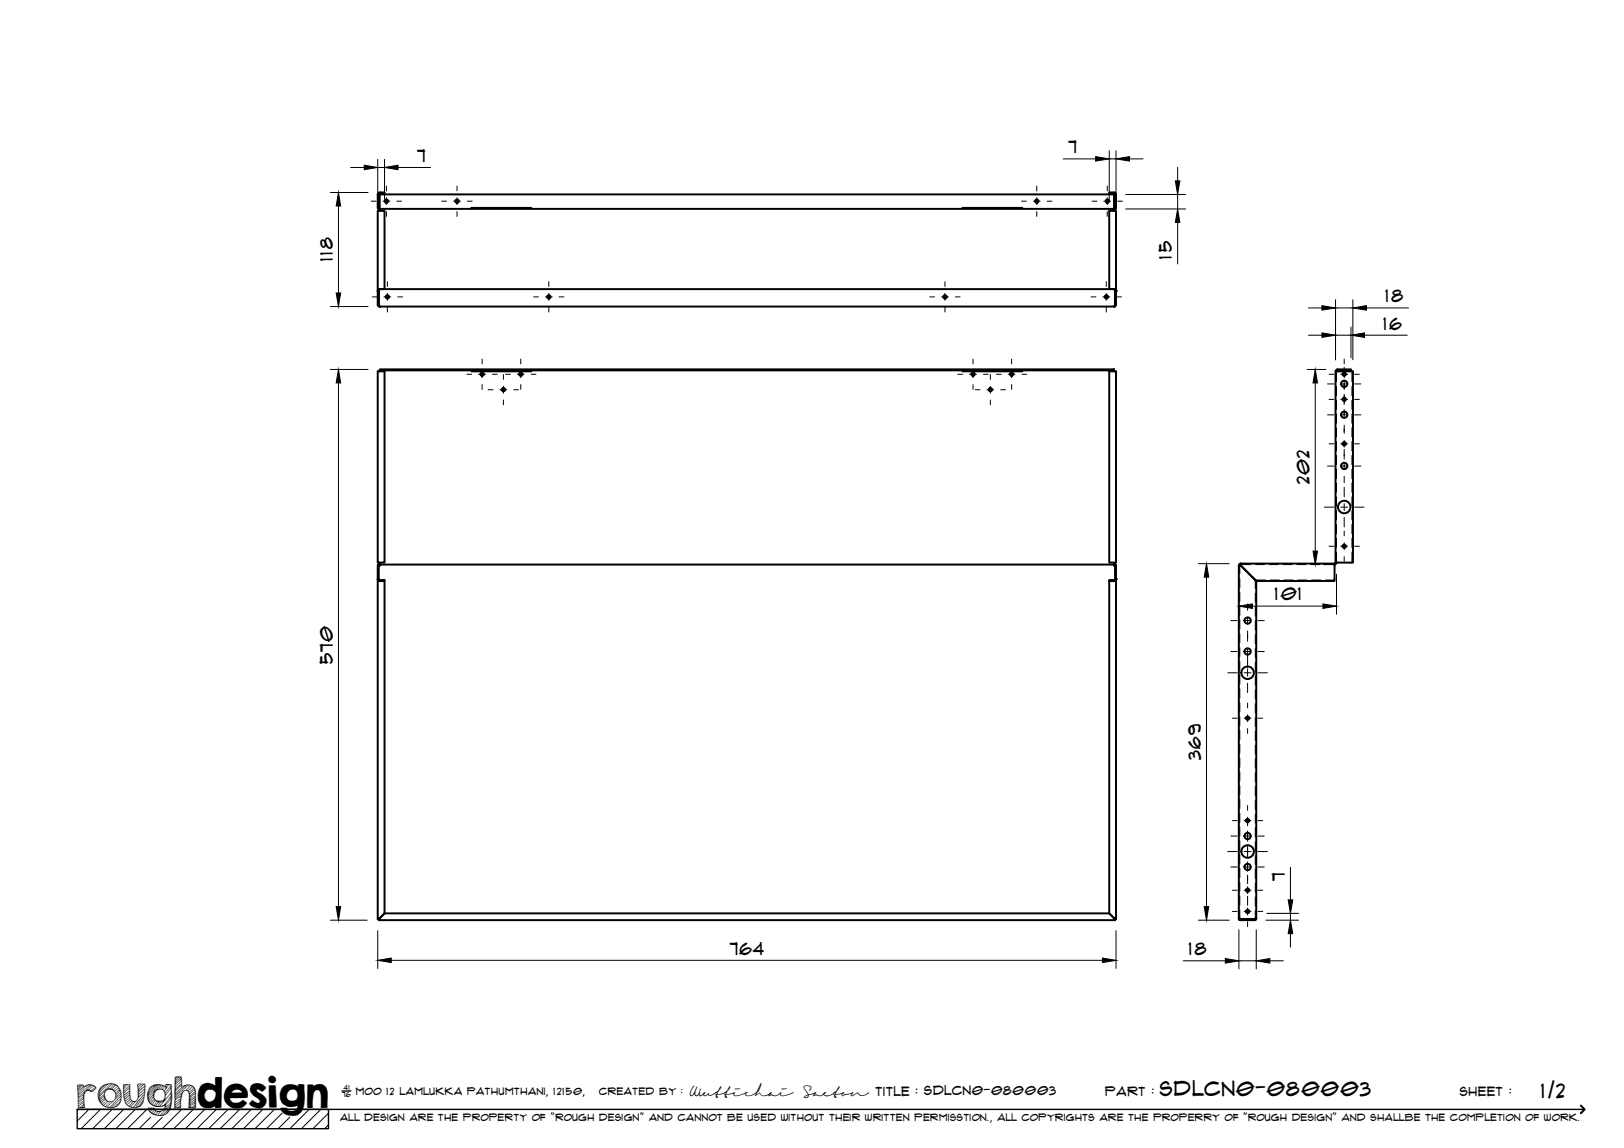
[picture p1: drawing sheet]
<svg xmlns="http://www.w3.org/2000/svg" width="420mm" height="297mm" viewBox="0 0 420 297" stroke-linecap="round" stroke-linejoin="round" font-family="sans-serif">
<!-- layer: Visible -->
<g fill="none" stroke="#000" stroke-width=".51">
<path d="M97.7 53.8l.1-3.8 .4-.2h1.3v.2h-1.3l-.2 .3v3.5M97.7 53.8l.1 .2 .4 .3M98 53.8l.2 .2M98.2 54v-3.7h190v3.7M98.2 54.6h-.5v20.7M98.2 54.6h1.3v20.2h-1.4M98.2 54v.6M98.2 54h190M122 54v-.2h15.5v.2M249 54v-.2h15.5v.2M288.2 54v.6M288.5 53.8v-3.5l-.3-.3h-1.2v-.2h1.2l.5 .2v3.8"/>
<path d="M288.5 53.8l-.3 .2M288.7 53.8l-.2 .4-.3 .1M97.7 75.3v3.6l.5 .4M98 78.8h.1M98 75.3v3.5M98 78.8v.1M98 75.3l.2-.5h190l.3 .5M98 78.8l.2 .5h190l.3-.5M98 75.2v.1M98.2 79.3h.1M98.2 74.8l-.4 .2-.1 .3M98.3 74.8l-.4 .1-.2 .4"/>
<path d="M288.2 74.8h.1M288.2 79.3h.1M288.2 74.8l.4 .2 .1 .3M288.2 74.8h-1.2v-20.2h1.7v20.7M288.2 74.8l.3 .1 .2 .4M288.5 75.2v.1M288.5 78.8h.1M288.5 75.3v3.5M288.5 78.8v.1M288.7 75.3v3.6l-.5 .4M98.2 95.8v.3h-.5v49.5h1.8v-49.5h-1.3M98.2 95.6h190v.2h-190z"/>
<path d="M122 95.8v.3h15.5v-.3M249 95.8v.3h15.5v-.3M287 96.1h1.7v49.5h-1.7zM288.2 95.8v.3M345.5 96.1h4.5v49.5h-4.5zM345.5 96.1l.1-.3 .4-.2h3.5v.2h-3.5l-.2 .3M97.7 149.8v88l.5-.2 1.3-1.3v-85.9l-1.4-.1M97.7 149.8l.1 .3 .4 .2M98 146.3v3.5l.2 .3h1.3v.2h-1.3M98 146.3h.2l-.2 .1M98 146.3l.2-.2v.2M98.2 145.6v.5h190l.3 .2"/>
<path d="M98.2 145.8l-.5 .5v3.5M288.2 145.6v.7M288.2 145.8l.5 .3v.2v3.5M288.3 150.3l-1.3 .1v85.9l1.5 1.5h.2M288.5 146.3v3.5l-.3 .3h-1.2v.2h1.2M288.5 146.3h-.3l.3 .1M288.7 149.8v88l-.5-.2M288.7 149.8l-.2 .4-.3 .1M288.7 149.8l-.2 .5h-.3M320.5 146.3l.5 .1M320.5 146.3l.5-.5v.5v-.5h24.3v4.5h-20.3l-4-4M321 146.4l4 4v87.2l-.5 .2"/>
<path d="M321 146.4l-.5-.1v91.3l.5 .2M321 146.1l-.2 .2M345.5 145.6l-.2 .2M345.8 145.6l-.3 .4-.2 .1M98.2 237.6l-.5 .2M98.2 237.6h.1M98.3 237.6l-.3 .5h190.5l-.3-.5-1.2-1.3h-187.5l-1.5 1.5v.3M288.2 237.6l.3 .5M288.2 237.6h.1M320.5 237.6l.4 .5h3.7l.4-.5M320.5 237.6h.1M320.9 237.8h.1"/>
<path d="M321 237.8h3.5M324.6 237.8h-.1M325 237.6h.1"/>
<circle cx="100" cy="52" r=".43"/>
<circle cx="118.2" cy="52" r=".43"/>
<circle cx="268.2" cy="52" r=".43"/>
<circle cx="286.5" cy="52" r=".43"/>
<circle cx="100.2" cy="76.8" r=".43"/>
<circle cx="142" cy="76.8" r=".43"/>
<circle cx="244.5" cy="76.8" r=".43"/>
<circle cx="286.2" cy="76.8" r=".43"/>
<circle cx="124.7" cy="96.8" r=".43"/>
<circle cx="134.7" cy="96.8" r=".43"/>
<circle cx="251.7" cy="96.8" r=".43"/>
<circle cx="261.7" cy="96.8" r=".43"/>
<circle cx="347.8" cy="96.8" r=".43"/>
<circle cx="347.8" cy="99.3" r=".81"/>
<circle cx="130.2" cy="100.8" r=".43"/>
<circle cx="256.2" cy="100.8" r=".43"/>
<circle cx="347.8" cy="114.8" r=".43"/>
<circle cx="347.8" cy="103.3" r=".43"/>
<circle cx="347.8" cy="107.3" r=".81"/>
<circle cx="347.8" cy="120.6" r=".81"/>
<circle cx="347.8" cy="131.2" r="1.62"/>
<circle cx="347.8" cy="141.3" r=".43"/>
<circle cx="322.8" cy="168.6" r=".81"/>
<circle cx="322.8" cy="160.6" r=".81"/>
<circle cx="322.8" cy="174.1" r="1.62"/>
<circle cx="322.8" cy="185.8" r=".43"/>
<circle cx="322.8" cy="212.3" r=".43"/>
<circle cx="322.8" cy="216.3" r=".81"/>
<circle cx="322.8" cy="235.8" r=".43"/>
<circle cx="322.8" cy="230.3" r=".43"/>
<circle cx="322.8" cy="224.3" r=".81"/>
<circle cx="322.8" cy="220.3" r="1.62"/>
</g>
<g fill="#000">
<circle cx="97.7" cy="75.3" r=".25"/>
<circle cx="98.2" cy="74.8" r=".25"/>
<circle cx="98.2" cy="79.3" r=".25"/>
<circle cx="288.2" cy="79.3" r=".25"/>
<circle cx="288.7" cy="75.3" r=".25"/>
<circle cx="97.7" cy="149.8" r=".25"/>
<circle cx="288.7" cy="149.8" r=".25"/>
<circle cx="320.5" cy="237.6" r=".25"/>
</g>
<!-- layer: Hidden -->
<g fill="none" stroke="#000" stroke-width=".26">
<path d="M345.5 97.2h.3M345.5 96.4h.3M345.8 96.1v2.7M345.8 100v2.4M346 95.6v.2M347.3 95.6v.2M348.2 95.6v.2M349.8 96.1v2.7M349.8 100v2.4M345.5 101.2h.3M345.5 100.4h.3M345.8 103.6v2.3"/>
<path d="M345.8 107.1v2.4M345.8 110.7v2.4M345.8 114.3v2.4M345.8 117.8v2.4M349.8 103.6v2.3M349.8 107.1v2.4M349.8 110.7v2.4M349.8 114.3v2.4M349.8 117.8v2.4M345.8 121.4v2.4M345.8 125v2.4M345.8 128.6v2.3"/>
<path d="M345.8 132.1v2.4M345.8 135.7v2.4M345.8 139.3v2.4M349.8 121.4v2.4M349.8 125v2.4M349.8 128.6v2.3M349.8 132.1v2.4M349.8 135.7v2.4M349.8 139.3v2.4M320.8 146.3v2.2M320.8 149.7v2.4M320.8 153.3v2.3"/>
<path d="M320.8 156.8v2.4M321 146.1h2.6M324.5 149.8l.3 .6h.2M324.5 149.8l.5 .3v.2M324.8 150.4v1.9M324.8 153.5v2.4M324.8 157v2.4M324.8 146.1h2.4M325 150.1h2.4M328.4 146.1h2.4M328.6 150.1h2.4M332 146.1h2.3"/>
<path d="M332.2 150.1h2.4M335.5 146.1h2.4M335.7 150.1h2.4M339.1 146.1h2.4M339.3 150.1h2.4M342.7 146.1h2.6M342.9 150.1h2.4M345.8 142.9v2.7M349.8 142.9v2.7M320.8 160.4v2.4M320.8 164v2.4M320.8 167.5v2.4"/>
<path d="M320.8 171.1v2.4M320.8 174.7v2.4M320.8 178.3v2.3M324.8 160.6v2.4M324.8 164.2v2.4M324.8 167.8v2.3M324.8 171.3v2.4M324.8 174.9v2.4M324.8 178.5v2.4M320.8 181.8v2.4M320.8 185.4v2.4M320.8 189v2.4"/>
<path d="M320.8 192.5v2.4M320.8 196.1v2.4M320.8 199.7v2.4M324.8 182.1v2.3M324.8 185.6v2.4M324.8 189.2v2.4M324.8 192.8v2.3M324.8 196.3v2.4M324.8 199.9v2.4M320.8 203.3v2.3M320.8 206.8v2.4M320.8 210.4v2.4"/>
<path d="M320.8 214v2.4M320.8 217.6v2.3M324.8 203.5v2.4M324.8 207.1v2.3M324.8 210.6v2.4M324.8 214.2v2.4M324.8 217.8v2.4M320.8 221.1v2.4M320.8 224.7v2.4M320.8 228.3v2.3M320.8 231.8v2.4M320.8 235.4v2.2"/>
<path d="M320.9 237.8l-.4-.2 .5 .2M322.6 237.8v.3M323.4 237.8v.3M324.8 237.6h.2l-.5 .2M324.8 237.6l-.2 .2M324.8 221.3v2.4M324.8 224.9v2.4M324.8 228.5v2.4M324.8 232.1v2.3M324.8 235.6v2M324.8 236.3h.2"/>
</g>
<!-- layer: TitleBlock -->
<path d="M20 287h65v5h-65zM20 287h390M88.5 282.3h2.3" fill="none" stroke="#000" stroke-width=".36"/>
<path d="M409 286.1l1 .9-1 1" fill="none" stroke="#000" stroke-width=".51"/>
<g fill="none" stroke="#000" stroke-width=".26">
<path d="M23 287l-3 3.1M26 287l-5 5M29 287l-5 5M32 287l-5 5M35 287l-5 5M38 287l-5 5M39 289.1l-3 2.9M42 289.1l-3 2.9M47 287l-5 5M50 287l-5 5M53 287l-5 5M56 287l-5 5"/>
<path d="M59 287l-5 5M62 287l-5 5M65 287l-5 5M68 287l-5 5M71 287l-5 5M73 288l-4 4M75 289.1l-3 2.9M80 287l-5 5M83 287l-5 5M85 288l-4 4M85 291l-1 1"/>
</g>
<!-- layer: Smart Centers -->
<g fill="none" stroke="#000" stroke-width=".26">
<path d="M96.1 52.1h1.2M99.1 52.1h1.8M100 48.1v1.3M100 51.2v1.7M100 54.7v1.3M102.7 52.1h1.2M114.3 52.1h1.2M117.3 52.1h1.8M118.2 48.1v1.3M118.2 51.2v1.7M118.2 54.7v1.3M120.9 52.1h1.3"/>
<path d="M264.3 52.1h1.2M267.3 52.1h1.8M268.2 48.1v1.3M268.2 51.2v1.7M268.2 54.7v1.3M270.9 52.1h1.2M282.6 52.1h1.2M285.6 52.1h1.8M286.5 48.1v1.3M286.5 51.2v1.7M286.5 54.7v1.3M289.2 52.1h1.2"/>
<path d="M96.3 76.8h1.3M99.3 76.8h1.8M100.2 72.9v1.2M100.2 75.9v1.8M100.2 79.5v1.2M102.9 76.8h1.3M138 76.8h1.3M141.1 76.8h1.8M142 72.9v1.2M142 75.9v1.8M142 79.5v1.2M144.7 76.8h1.2"/>
<path d="M240.6 76.8h1.2M243.6 76.8h1.8M244.5 72.9v1.2M244.5 75.9v1.8M244.5 79.5v1.2M247.2 76.8h1.2M282.3 76.8h1.2M285.3 76.8h1.8M286.2 72.9v1.2M286.2 75.9v1.8M286.2 79.5v1.2M288.9 76.8h1.3"/>
<path d="M120.8 96.8h1.2M123.8 96.8h1.8M124.7 92.9v1.3M124.7 95.9v1.8M124.7 99.5v1.3M127.4 96.8h1.3M130.2 96.9v1.3M130.2 99.9v1.8M130.8 96.8h1.3M133.8 96.8h1.8M134.7 92.9v1.3M134.7 95.9v1.8"/>
<path d="M134.7 99.5v1.3M137.4 96.8h1.3M247.8 96.8h1.2M250.8 96.8h1.8M251.7 92.9v1.3M251.7 95.9v1.8M251.7 99.5v1.3M254.4 96.8h1.3M256.2 96.9v1.3M256.2 99.9v1.8M257.8 96.8h1.2M260.8 96.8h1.8"/>
<path d="M261.7 92.9v1.3M261.7 95.9v1.8M261.7 99.5v1.3M264.4 96.8h1.2M343.5 99.3h1.6M343.9 96.8h1.2M346.9 96.8h1.8M346.9 99.3h1.8M347.8 92.9v1.3M347.8 95v2.7M347.8 98.5v2.3M350.5 96.8h1.2"/>
<path d="M350.5 99.3h1.6M126.3 100.8h1.3M129.3 100.8h1.8M130.2 103.5v1.3M132.9 100.8h1.3M252.3 100.8h1.3M255.3 100.8h1.8M256.2 103.5v1.3M258.9 100.8h1.3M343.5 107.3h1.6M343.9 114.8h1.2M343.9 103.3h1.2"/>
<path d="M346.9 107.3h1.8M346.9 114.8h1.8M346.9 103.3h1.8M347.8 102v2.7M347.8 106v2.2M347.8 110v2.1M347.8 113.9v1.8M347.8 116.3v2.5M347.8 119.7v1.8M350.5 107.3h1.6M350.5 114.8h1.2M350.5 103.3h1.2"/>
<path d="M342.6 131.2h2.5M343.5 120.6h1.6M346.9 131.2h1.8M346.9 120.6h1.8M347.8 123.3v1.6M347.8 126.1v2.4M347.8 130.3v1.8M347.8 133.9v2.4M347.8 137.4v1.2M350.5 131.2h2.4M350.5 120.6h1.6M322.8 156.3v1.6"/>
<path d="M322.8 159.7v1.8M343.9 141.3h1.2M346.9 141.3h1.8M347.8 140.4v1.8M347.8 144v1.3M350.5 141.3h1.2M317.6 174.1h2.5M318.5 168.6h1.6M318.5 160.6h1.6M321.9 174.1h1.8M321.9 168.6h1.8M321.9 160.6h1.8"/>
<path d="M322.8 163.3v2.6M322.8 167.7v5.2M322.8 173.2v1.8M322.8 176.8v2.4M325.5 174.1h2.4M325.5 168.6h1.6M325.5 160.6h1.6M318.9 185.8h1.2M321.9 185.8h1.8M322.8 181.9v1.3M322.8 184.9v1.8M322.8 188.5v1.3"/>
<path d="M325.5 185.8h1.2M318.5 216.3h1.6M318.9 212.3h1.2M321.9 216.3h1.8M321.9 212.3h1.8M322.8 208.4v1.3M322.8 211.4v2.3M322.8 215v2.7M322.8 219v2.7M325.5 216.3h1.6M325.5 212.3h1.2M317.6 220.3h2.5"/>
<path d="M318.5 224.3h1.6M318.9 235.8h1.2M318.9 230.3h1.2M321.9 220.3h1.8M321.9 235.8h1.8M321.9 224.3h1.8M321.9 230.3h1.8M322.8 223v2.5M322.8 226.4v2.2M322.8 229.4v1.8M322.8 231.9v2.4M322.8 234.9v1.8"/>
<path d="M322.8 238.5v1.3M325.5 220.3h2.4M325.5 235.8h1.2M325.5 224.3h1.6M325.5 230.3h1.2"/>
</g>
<!-- layer: FD_Dimensions -->
<g fill="none" stroke="#000" stroke-width=".26">
<path d="M287 39v12.6M288.7 39v12.6M85.5 49.8h9.7M87.6 53.3v22.5M90.7 43.3h3.5M97.7 41.2v10.4M97.7 43.3h1.8M99.5 41.2v10.4M103 43.3h8.4M275.1 41.1h8.4M287 41.1h1.7M291.2 50.3h15.6"/>
<path d="M291.2 54.1h15.6M292.2 41.1h3.5M304.7 43.3v3.5M304.7 50.3v3.8M304.7 57.6v10.7M85.5 79.3h9.7M338.5 79.7h3.5M345.5 77.6v15.5M345.5 79.7h4.5M350 77.6v15.5M353.5 79.7h10.9M85.5 95.6h9.7"/>
<path d="M87.6 99.1v135.5M338.2 95.6h4.8M338.5 86.7h3.5M340.3 99.1v43.5M345.5 86.7h4M349.5 84.6v8M353 86.7h11.1M310 145.8h8M312.1 149.3v85.3M320.5 154.3v.4M324 156.8h18.3M342.4 146.1h.9"/>
<path d="M345.8 148.6v10.3M85.5 238.1h9.5M310 238.1h8M327.5 238.1h8.5M327.8 236.3h8.2M333.9 224.4v8.4M333.9 236.3v1.8M97.7 240.8v9.8M101.2 248.5h184M288.7 240.8v9.8M306.1 248.6h10.9M320.5 240.6v10.1"/>
<path d="M320.5 248.6h4.5M325 240.6v10.1M328.5 248.6h3.5M333.9 241.6v3.5"/>
</g>
<g fill="#000" stroke="#000" stroke-width=".26">
<path d="M87.6 49.8l.5 3.5h-1.1zM94.2 42.7l3.5 .6-3.5 .6zM99.5 43.3l3.5-.6v1.2zM283.5 40.5l3.5 .6-3.5 .6zM288.7 41.1l3.5-.6v1.2zM304.1 46.8h1.1l-.5 3.5zM304.7 54.1l.5 3.5h-1.1zM87 75.8h1.1l-.5 3.5zM342 79.1l3.5 .6-3.5 .5zM350 79.7l3.5-.6v1.1zM87.6 95.6l.5 3.5h-1.1zM340.3 95.6l.6 3.5h-1.2z"/>
<path d="M342 86.1l3.5 .6-3.5 .6zM349.5 86.7l3.5-.6v1.2zM312.1 145.8l.6 3.5h-1.1zM320.5 156.8l3.5-.5v1.1zM339.7 142.6h1.2l-.6 3.5zM342.3 156.3l3.5 .5-3.5 .6zM87 234.6h1.1l-.5 3.5zM311.6 234.6h1.1l-.6 3.5zM333.3 232.8h1.2l-.6 3.5zM97.7 248.5l3.5-.6v1.2zM285.2 247.9l3.5 .6-3.5 .6zM317 248l3.5 .6-3.5 .6z"/>
<path d="M325 248.6l3.5-.6v1.2zM333.9 238.1l.6 3.5h-1.2z"/>
</g>
<text font-size="9.7" x="19.9" y="286.8">roughdesign</text>
<g font-size="5.3">
<text x="300.1" y="283.6">SDLCN0-080003</text>
<text x="398.7" y="284">1/2</text>
</g>
<g font-size="4.6">
<text x="107.9" y="41.9">7</text>
<text x="276.5" y="39.7">7</text>
<text x="86.1" y="67.7" transform="rotate(-90 86.1 67.7)">118</text>
<text x="303.2" y="66.9" transform="rotate(-90 303.2 66.9)">15</text>
<text x="358.4" y="78.2">18</text>
<text x="357.9" y="85.3">16</text>
<text x="338.8" y="125.3" transform="rotate(-90 338.8 125.3)">202</text>
<text x="329.8" y="155.4">101</text>
<text x="86.1" y="171.8" transform="rotate(-90 86.1 171.8)">570</text>
<text x="310.6" y="196.5" transform="rotate(-90 310.6 196.5)">369</text>
<text x="332.4" y="227.9" transform="rotate(-90 332.4 227.9)">7</text>
<text x="188.8" y="247">764</text>
<text x="307.5" y="247.2">18</text>
</g>
<g font-size="3.4">
<text x="178.3" y="283.5">Wuttichai</text>
<text x="208.1" y="283.5">Saeton title : SDLCN0-080003</text>
</g>
<g font-size="3.3">
<text x="286" y="283.5">Part :</text>
<text x="377.7" y="283.5">sheet :</text>
</g>
<g font-size="2.7">
<text x="92.1" y="283.3">moo 12 Lamlukka pathumthani, 12150,</text>
<text x="155" y="283.3">created by :</text>
</g>
<text font-size="2.6" x="88" y="290.1">all design are the property of &quot;rough design&quot; and cannot be used without their written permisstion., all copyrights are the properry of &quot;rough design&quot; and shallbe the completion of work.</text>
<g font-size="1.9">
<text x="88.5" y="283.9">76</text>
<text x="88.9" y="282.1">41</text>
</g>
</svg>
